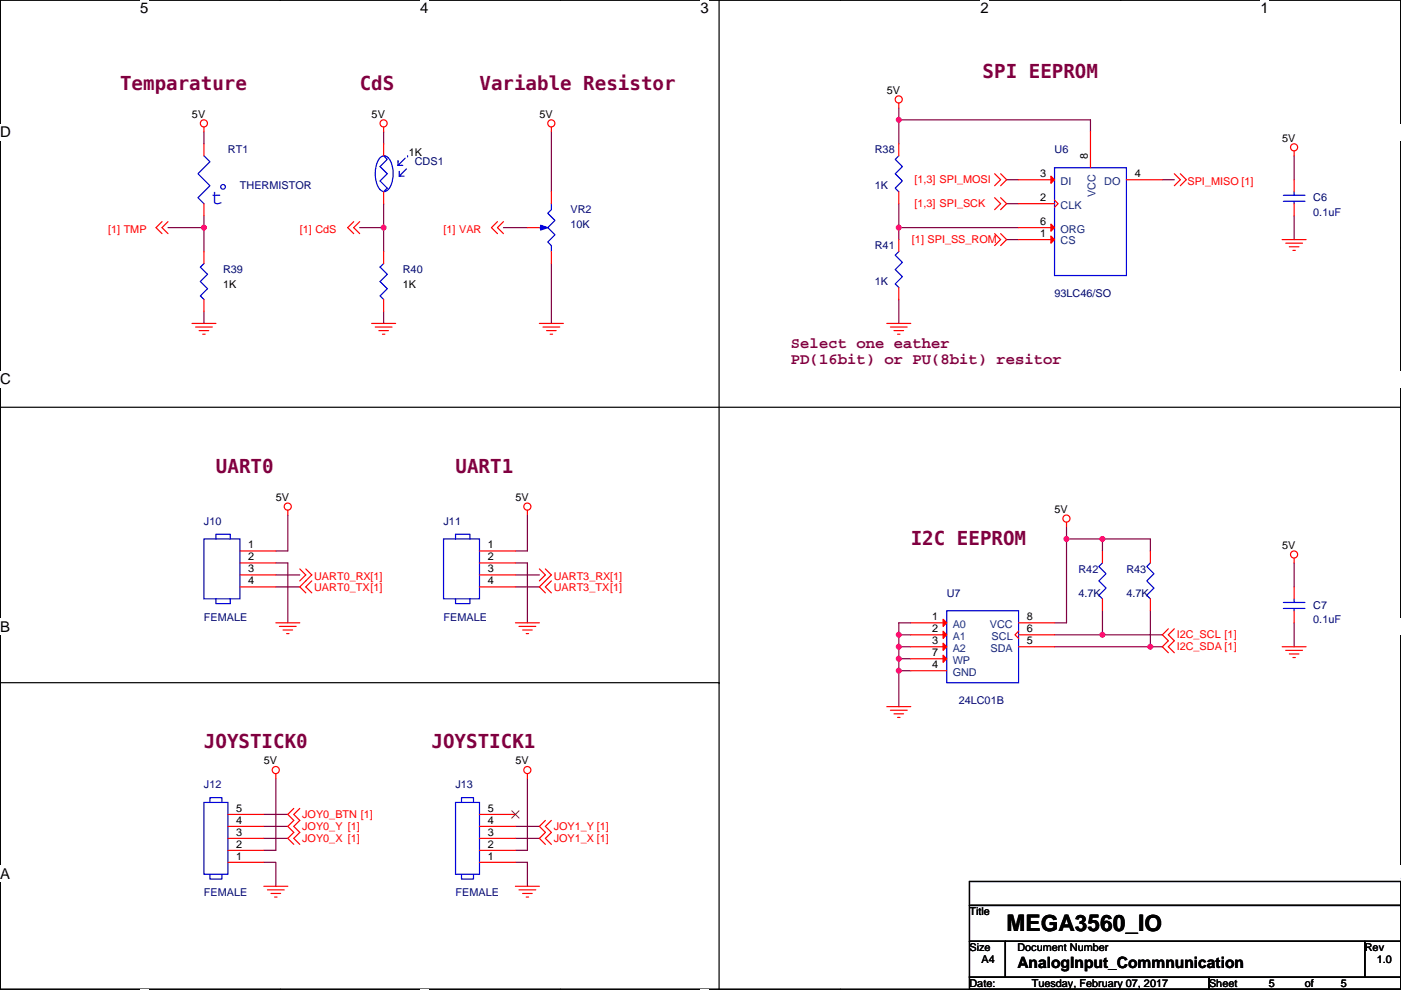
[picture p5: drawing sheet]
<svg xmlns="http://www.w3.org/2000/svg" width="297mm" height="210mm" viewBox="0 0 297 210" stroke-linecap="round" stroke-linejoin="round" font-family="sans-serif">
<path d="M.1 0h296.9v209.8h-296.9z" fill="none" stroke="#000" stroke-width=".25"/>
<g fill="#fff">
<path d="M29.7 0h1.8v3.5h-1.8z"/>
<path d="M29.7 209.8l1.8 .1z"/>
</g>
<path d="M59.4 0h.1M59.4 209.8h.1" fill="none" stroke="#000" stroke-width=".25"/>
<g fill="#fff">
<path d="M89.1 0h1.8v3.5h-1.8z"/>
<path d="M89.1 209.8l1.8 .1z"/>
</g>
<path d="M118.8 0h.1M118.8 209.8h.1" fill="none" stroke="#000" stroke-width=".25"/>
<g fill="#fff">
<path d="M148.5 0h1.8v3.5h-1.8z"/>
<path d="M148.5 209.8l1.8 .1z"/>
</g>
<path d="M178.2 0h.1M178.2 209.8h.1" fill="none" stroke="#000" stroke-width=".25"/>
<g fill="#fff">
<path d="M207.9 0h1.7v3.5h-1.7z"/>
<path d="M207.9 209.8l1.7 .1z"/>
</g>
<path d="M237.6 0h.1M237.6 209.8h.1" fill="none" stroke="#000" stroke-width=".25"/>
<g fill="#fff">
<path d="M267.3 0h1.7v3.5h-1.7z"/>
<path d="M267.3 209.8l1.7 .1z"/>
<path d="M.1 26.2h2.2v3.6h-2.2z"/>
<path d="M297 26.2v3.6z"/>
<path d="M.1 78.7h2.2v3.5h-2.2z"/>
<path d="M297 78.7v3.5z"/>
</g>
<path d="M.1 52.5h.1M297 52.5h.1" fill="none" stroke="#000" stroke-width=".25"/>
<g fill="#fff">
<path d="M.1 131.1h2.1v3.6h-2.1z"/>
<path d="M297 131.1v3.6z"/>
</g>
<path d="M.1 104.9h.1M297 104.9h.1" fill="none" stroke="#000" stroke-width=".25"/>
<g fill="#fff">
<path d="M0 183.6h2.2v3.5h-2.2z"/>
<path d="M297 183.6v3.5z"/>
</g>
<g fill="none" stroke="#000" stroke-width=".25">
<path d="M152.5 0v209.8M.1 86.4h296.9M297 86.4h.1M.1 157.4h.1M.1 144.8h152.4M152.5 144.8h.1M297 157.4h.1M205.5 199.7h7.7v7.6h-7.7zM205.5 187h91.5v5h-91.5zM205.5 192h91.5v7.7h-91.5zM213.2 199.7h76.2v7.6h-76.2zM289.4 199.7h7.6v7.6h-7.6z"/>
<path d="M152.5 209.8h.1M205.5 207.3h50.8v2.5h-50.8zM256.3 207.3h40.7v2.5h-40.7z"/>
</g>
<g fill="none" stroke="#800040" stroke-width=".25">
<path d="M43.2 28v2.5M81.3 28v2.5M116.9 28v12.7M190.6 22.9v2.5M190.6 25.4v5.1M190.6 25.4h40.6v2.6M213.4 38.1h2.6M246.4 38.1h2.6M274.4 33v5.1M35.6 48.3h7.6M43.2 45.7v2.6M43.2 48.3v5.1"/>
<path d="M76.3 48.3h5M81.3 43.2v5.1M81.3 48.3v5.1M106.7 48.3h5.1M116.9 55.9v12.7M190.6 48.3h25.4M190.6 48.3v2.5M190.6 43.2v5.1M213.4 43.2h2.6M213.4 50.8h2.6M274.4 45.7v5.1M43.2 66.1v2.5"/>
<path d="M81.3 66.1v2.5M190.6 63.5v5.1M58.5 119.4h2.5v12.7M61 109.2v7.7h-2.5M109.3 119.4h2.5v12.7M111.8 109.2v7.7h-2.5M226.1 114.3v17.8h-2.5M226.1 114.3h7.6M226.1 111.8v2.5M233.7 114.3h10.2v2.6M233.7 114.3v2.6M274.4 119.4v5.1"/>
<path d="M58.5 121.9h5.1M58.5 124.5h5.1M109.3 121.9h5.1M109.3 124.5h5.1M190.6 137.2h2.5M190.6 134.6v2.6M190.6 137.2v2.5M190.6 139.7v2.6M190.6 134.6h2.5M190.6 139.7h2.5M193.1 132.1h-2.5v2.5M223.6 137.2h20.3"/>
<path d="M223.6 134.6h10.1M233.7 129.6v5M233.7 134.6h12.7M243.9 129.6v7.6M243.9 137.2h2.5M274.4 132.1v5.1M190.6 142.3v7.6M190.6 142.3h2.5M55.9 177.8h5.1M55.9 175.3h5.1M55.9 172.7h5.1M58.5 165.1v15.3h-2.6"/>
<path d="M109.3 175.3h5.1M109.3 177.8h5.1M111.8 165.1v15.3h-2.5M55.9 182.9h2.6v5.1M109.3 182.9h2.5v5.1"/>
</g>
<g fill="#f0f" stroke="#f0f" stroke-width=".25">
<circle cx="81.3" cy="48.3" r=".5"/>
<circle cx="43.2" cy="48.3" r=".5"/>
<circle cx="190.5" cy="134.6" r=".5"/>
<circle cx="190.5" cy="137.2" r=".5"/>
<circle cx="190.5" cy="139.7" r=".5"/>
<circle cx="190.5" cy="142.2" r=".5"/>
<circle cx="233.7" cy="134.6" r=".5"/>
<circle cx="243.9" cy="137.2" r=".5"/>
<circle cx="233.7" cy="114.3" r=".5"/>
<circle cx="226.1" cy="114.3" r=".5"/>
<circle cx="190.5" cy="48.3" r=".5"/>
<circle cx="190.5" cy="25.4" r=".5"/>
</g>
<g fill="none" stroke="#f00" stroke-width=".25">
<path d="M43.2 26.9v1.1M43.2 30.5v2.5M81.3 26.9v1.1M81.3 30.5v2.5M116.9 26.9v1.1M190.6 21.9v1M190.6 30.5v2.5M210.9 36.9l1.3 1.2-1.3 1.3M212.2 36.9l1.2 1.2-1.2 1.3M216 38.1h7.6M231.2 28v7.6M238.8 38.1h7.6"/>
<path d="M249 36.9l1.3 1.2-1.3 1.3M250.3 36.9l1.2 1.2-1.2 1.3M274.4 32v1M274.4 38.1v2.6M34.4 47l-1.3 1.3 1.3 1.3M35.6 47l-1.2 1.3 1.2 1.3M43.2 43.2v2.5M43.2 53.4v2.5M75 47l-1.3 1.3 1.3 1.3M76.3 47l-1.3 1.3 1.3 1.3M81.3 53.4v2.5M81.3 40.7v2.5"/>
<path d="M105.5 47l-1.3 1.3 1.3 1.3M106.7 47l-1.2 1.3 1.2 1.3M111.8 48.3h2.6M116.9 53.4v2.5M116.9 40.7v2.5M190.6 50.8v2.6M190.6 40.7v2.5M210.9 41.9l1.3 1.3-1.3 1.3M210.9 49.6l1.3 1.2-1.3 1.3M212.2 41.9l1.2 1.3-1.2 1.3M212.2 49.6l1.2 1.2-1.2 1.3M216 48.3h7.6"/>
<path d="M216 43.2h7.6M216 50.8h7.6M223.6 42.4l.7 .8-.7 .8M271.8 50.8h5.1M272.6 51.6h3.6M273.4 52.3h2M274.1 53.1h.5M274.4 43.2v2.5M40.7 68.6h5.1M41.5 69.4h3.5M42.2 70.1h2.1M43 70.9h.5"/>
<path d="M43.2 63.5v2.6M78.8 68.6h5.1M79.6 69.4h3.5M80.3 70.1h2.1M81.1 70.9h.5M81.3 63.5v2.6M114.4 68.6h5M115.1 69.4h3.6M115.9 70.1h2M116.6 70.9h.6M188 68.6h5.1M188.8 69.4h3.5"/>
<path d="M189.5 70.1h2.1M190.3 70.9h.5M190.6 61v2.5M50.9 116.9h7.6M50.9 119.4h7.6M61 108.2v1M101.7 116.9h7.6M101.7 119.4h7.6M111.8 108.2v1M226.1 110.8v1M233.7 116.9v2.5M243.9 116.9v2.5"/>
<path d="M274.4 118.4v1M50.9 121.9h7.6M50.9 124.5h7.6M58.5 132.1h5.1M59.2 132.9h3.6M60 133.6h2M60.8 134.4h.5M63.6 120.7l1.2 1.2-1.2 1.3M64.8 120.7l1.3 1.2-2.5 2.6 1.2 1.3M66.1 123.2l-1.3 1.3 1.3 1.3M101.7 121.9h7.6M101.7 124.5h7.6"/>
<path d="M109.3 132.1h5.1M110 132.9h3.6M110.8 133.6h2M111.6 134.4h.5M114.4 120.7l1.2 1.2-1.2 1.3M115.6 120.7l1.3 1.2-2.5 2.6 1.2 1.3M116.9 123.2l-1.3 1.3 1.3 1.3M193.1 132.1h7.6M193.1 134.6h7.6M193.1 137.2h7.6M193.1 139.7h7.6M216 132.1h7.6"/>
<path d="M216 137.2h7.6M216 133.9l-.8 .7 .8 .8M216 134.6h7.6M233.7 127v2.6M243.9 127v2.6M247.7 133.4l-1.3 1.2 1.3 1.3-1.3 1.3 1.3 1.3M249 133.4l-1.3 1.2 1.3 1.3-1.3 1.3 1.3 1.3M271.8 137.2h5.1M272.6 137.9h3.6M273.4 138.7h2M274.1 139.5h.5M274.4 129.6v2.5"/>
<path d="M274.4 124.5v2.5M188 149.9h5.1M188.8 150.6h3.5M189.5 151.4h2.1M190.3 152.2h.5M193.1 142.3h7.6M48.3 177.8h7.6M48.3 175.3h7.6M48.3 172.7h7.6M58.5 164.1v1M62.3 171.5l-1.3 1.2 1.3 1.3-1.3 1.3 1.3 1.3-1.3 1.2 1.3 1.3M63.6 171.5l-1.3 1.2 1.3 1.3-1.3 1.3 1.3 1.3-1.3 1.2 1.3 1.3"/>
<path d="M101.7 177.8h7.6M101.7 175.3h7.6M101.7 172.7h7.6M111.8 164.1v1M115.6 174l-1.2 1.3 1.2 1.3-1.2 1.2 1.2 1.3M116.9 174l-1.3 1.3 1.3 1.3-1.3 1.2 1.3 1.3M48.3 182.9h7.6M48.3 180.4h7.6M55.9 188h5.1M56.7 188.7h3.6M57.5 189.5h2M58.2 190.3h.5"/>
<path d="M101.7 182.9h7.6M101.7 180.4h7.6M109.3 188h5.1M110 188.7h3.6M110.8 189.5h2M111.6 190.3h.5"/>
<circle cx="43.2" cy="26.2" r=".76"/>
<circle cx="81.3" cy="26.2" r=".76"/>
<circle cx="116.9" cy="26.2" r=".76"/>
<circle cx="190.5" cy="21.1" r=".76"/>
<circle cx="274.4" cy="31.2" r=".76"/>
<circle cx="61" cy="107.4" r=".76"/>
<circle cx="111.8" cy="107.4" r=".76"/>
<circle cx="226.1" cy="110" r=".76"/>
<circle cx="274.4" cy="117.6" r=".76"/>
<circle cx="58.5" cy="163.3" r=".76"/>
<circle cx="111.8" cy="163.3" r=".76"/>
</g>
<g fill="none" stroke="#00f" stroke-width=".25">
<path d="M43.2 33l1.3 1.3-2.5 2.6 2.5 2.5-2.5 2.5 1.2 1.3M80.6 33.4a1.19 1.19 0 0 1 2 .5 6.2 6.2 0 0 1-.3 6.4 1.18 1.18 0 0 1-2-.5 6.3 6.3 0 0 1 .3-6.4zM81.3 33l.8 .8-1.5 1.5 1.5 1.6-1.5 1.5 1.5 1.5-.8 .8M84.4 35.1h1M84.4 34.1v1M84.6 36.3v1.1M85.9 33.5l-1.5 1.6M86.2 35.8l-1.6 1.6h1.1M86.4 33v.3M190.6 33l-.8 .8 1.5 1.5-1.5 1.6 1.5 1.5-1.5 1.5 .8 .8M223.6 35.6h15.2v22.8h-15.2zM43.2 55.9l-.7 .8 1.5 1.5-1.5 1.5 1.5 1.5-1.5 1.6 .7 .7"/>
<path d="M81.3 55.9l-.7 .8 1.5 1.5-1.5 1.5 1.5 1.5-1.5 1.6 .7 .7M114.4 48.3h.5M116.9 43.2v1.3l-.8 .7 1.6 1.6-1.6 1.5 1.6 1.5-1.6 1.5 .8 .8v1.3M190.6 53.4l-.8 .7 1.5 1.5-1.5 1.6 1.5 1.5-1.5 1.5 .8 .8M272.1 41.4h4.6M272.1 42.7h4.6M274.4 42.7v.5M274.4 40.7v.7M43.2 114.3h7.7v12.7h-7.7zM45.8 114.3v-1h3v1M94 114.3h7.7v12.7h-7.7zM96.6 114.3v-1h3v1"/>
<path d="M233.7 119.4l-.7 .8 1.5 1.5-1.5 1.5 1.5 1.5-1.5 1.6 .7 .7M243.9 119.4l-.8 .8 1.6 1.5-1.6 1.5 1.6 1.5-1.6 1.6 .8 .7M45.8 127v1h3v-1M96.6 127v1h3v-1M200.7 129.6h15.3v15.2h-15.3zM272.1 127.8h4.6M272.1 129.1h4.6M274.4 129.1v.5M274.4 127v.8M43.2 170.2h5.1v15.2h-5.1zM44.5 170.2v-1h2.6v1M96.6 170.2h5.1v15.2h-5.1z"/>
<path d="M97.9 170.2v-1h2.5v1M44.5 185.4v1.1h2.6v-1.1M97.9 185.4v1.1h2.5v-1.1"/>
<circle cx="47.3" cy="39.6" r=".5"/>
</g>
<g fill="#f00" stroke="#f00" stroke-width=".25">
<path d="M200 131.3l.7 .8-.7 .8z"/>
<path d="M200 133.9l.7 .7-.7 .8z"/>
<path d="M200 136.4l.7 .8-.7 .7z"/>
<path d="M200 139l.7 .7-.7 .8z"/>
<path d="M222.8 37.4l.8 .7-.8 .8z"/>
<path d="M222.8 47.5l.8 .8-.8 .7z"/>
<path d="M222.8 50.1l.8 .7-.8 .8z"/>
</g>
<path d="M108.5 172l1.6 1.5M110 172l-1.5 1.5" fill="none" stroke="#804000" stroke-width=".21"/>
<path d="M114.6 47.8l1.5 .5-1.5 .5z" fill-rule="evenodd" fill="#00f" stroke="#00f" stroke-width=".25"/>
<text font-size="4.8" x="213.4" y="197.5">MEGA3560_IO</text>
<text font-size="4.6" fill="#00f" x="44.8" y="43.3">t</text>
<g font-size="4.1" fill="#800040">
<text x="208.3" y="16.5">SPI EEPROM</text>
<text x="25.5" y="19">Temparature</text>
<text x="76.3" y="19">CdS</text>
<text x="101.7" y="19">Variable Resistor</text>
<text x="45.8" y="100.3">UART0</text>
<text x="96.6" y="100.3">UART1</text>
<text x="193.1" y="115.5">I2C EEPROM</text>
<text x="43.2" y="158.7">JOYSTICK0</text>
<text x="91.5" y="158.7">JOYSTICK1</text>
</g>
<g font-size="3.3" fill="#800040">
<text x="167.7" y="73.9">Select one eather</text>
<text x="167.7" y="77.2">PD(16bit) or PU(8bit) resitor</text>
</g>
<text font-size="3.3" x="215.7" y="205.3">AnalogInput_Commnunication</text>
<g font-size="3.2">
<text x="29.7" y="2.8">5</text>
<text x="89.1" y="2.8">4</text>
<text x="148.5" y="2.8">3</text>
<text x="207.9" y="2.8">2</text>
<text x="267.3" y="2.8">1</text>
<text x=".1" y="29.1">D</text>
<text x=".1" y="81.5">C</text>
<text x=".1" y="134">B</text>
<text x=".1" y="186.4">A</text>
<text x="297" y="186.4">A</text>
</g>
<g font-size="2.3">
<text x="188" y="19.9">5V</text>
<text x="40.7" y="24.9">5V</text>
<text x="78.8" y="24.9">5V</text>
<text x="114.4" y="24.9">5V</text>
<text x="86.7" y="33.1">1K</text>
<text x="230.7" y="33.8" transform="rotate(-90 230.7 33.8)">8</text>
<text x="271.8" y="30">5V</text>
<text x="220.5" y="37.6">3</text>
<text x="240.6" y="37.6">4</text>
<text x="220.5" y="47.8">6</text>
<text x="220.5" y="42.7">2</text>
<text x="220.5" y="50.3">1</text>
<text x="47.3" y="61">1K</text>
<text x="85.4" y="61">1K</text>
<text x="58.5" y="106.2">5V</text>
<text x="109.3" y="106.2">5V</text>
<text x="223.6" y="108.8">5V</text>
<text x="52.6" y="116.3">1</text>
<text x="52.6" y="118.9">2</text>
<text x="103.4" y="116.3">1</text>
<text x="103.4" y="118.9">2</text>
<text x="271.8" y="116.4">5V</text>
<text x="52.6" y="121.4">3</text>
<text x="52.6" y="124">4</text>
<text x="103.4" y="121.4">3</text>
<text x="103.4" y="124">4</text>
<text x="197.7" y="131.6">1</text>
<text x="217.7" y="131.6">8</text>
<text x="197.7" y="134.1">2</text>
<text x="197.7" y="136.7">3</text>
<text x="217.7" y="134.1">6</text>
<text x="217.7" y="136.7">5</text>
<text x="197.7" y="141.7">4</text>
<text x="197.7" y="139.2">7</text>
<text x="55.9" y="162.1">5V</text>
<text x="109.3" y="162.1">5V</text>
<text x="50.1" y="172.2">5</text>
<text x="103.4" y="172.2">5</text>
<text x="50.1" y="179.8">2</text>
<text x="50.1" y="177.3">3</text>
<text x="50.1" y="174.8">4</text>
<text x="103.4" y="179.8">2</text>
<text x="103.4" y="177.3">3</text>
<text x="103.4" y="174.8">4</text>
<text x="50.1" y="182.4">1</text>
<text x="103.4" y="182.4">1</text>
<text x="205.5" y="194.1">Title</text>
<text x="205.5" y="201.7">Size</text>
<text x="215.7" y="201.7">Document Number</text>
<text x="289.4" y="201.7">Rev</text>
<text x="205.5" y="209.3">Date:</text>
<text x="208.1" y="204.3">A4</text>
<text x="218.8" y="209.3">Tuesday, February 07, 2017</text>
<text x="256.3" y="209.3">Sheet</text>
<text x="269" y="209.3">5</text>
<text x="276.7" y="209.3">of</text>
<text x="284.3" y="209.3">5</text>
<text x="291.9" y="204.3">1.0</text>
</g>
<g font-size="2.3" fill="#000080">
<text x="48.3" y="32.6">RT1</text>
<text x="87.9" y="35.1">CDS1</text>
<text x="185.5" y="32.6">R38</text>
<text x="223.6" y="32.6">U6</text>
<text x="50.9" y="40.2">THERMISTOR</text>
<text x="185.5" y="40.2">1K</text>
<text x="121" y="45.3">VR2</text>
<text x="278.4" y="42.7">C6</text>
<text x="278.4" y="45.8">0.1uF</text>
<text x="121" y="48.3">10K</text>
<text x="185.5" y="52.9">R41</text>
<text x="47.3" y="58">R39</text>
<text x="85.4" y="58">R40</text>
<text x="185.5" y="60.5">1K</text>
<text x="223.6" y="63">93LC46/SO</text>
<text x="43.2" y="111.3">J10</text>
<text x="94" y="111.3">J11</text>
<text x="228.7" y="121.5">R42</text>
<text x="238.8" y="121.5">R43</text>
<text x="43.2" y="131.6">FEMALE</text>
<text x="94" y="131.6">FEMALE</text>
<text x="200.7" y="126.5">U7</text>
<text x="228.7" y="126.5">4.7K</text>
<text x="238.8" y="126.5">4.7K</text>
<text x="278.4" y="129.1">C7</text>
<text x="278.4" y="132.1">0.1uF</text>
<text x="203.3" y="149.4">24LC01B</text>
<text x="43.2" y="167.2">J12</text>
<text x="96.6" y="167.2">J13</text>
<text x="43.2" y="190">FEMALE</text>
<text x="96.6" y="190">FEMALE</text>
</g>
<g font-size="2.3" fill="#f00">
<text x="193.9" y="38.9">[1,3] SPI_MOSI</text>
<text x="251.8" y="39.2">SPI_MISO [1]</text>
<text x="193.9" y="44">[1,3] SPI_SCK</text>
<text x="22.9" y="49.3">[1] TMP</text>
<text x="63.6" y="49.3">[1] CdS</text>
<text x="94" y="49.3">[1] VAR</text>
<text x="193.4" y="51.6">[1] SPI_SS_ROM</text>
<text x="66.6" y="125.3">UART0_TX[1]</text>
<text x="66.6" y="123">UART0_RX[1]</text>
<text x="117.4" y="125.3">UART3_TX[1]</text>
<text x="117.4" y="123">UART3_RX[1]</text>
<text x="249.5" y="135.4">I2C_SCL [1]</text>
<text x="249.5" y="138">I2C_SDA [1]</text>
<text x="64.1" y="173.5">JOY0_BTN [1]</text>
<text x="64.1" y="178.6">JOY0_X [1]</text>
<text x="64.1" y="176.1">JOY0_Y [1]</text>
<text x="117.4" y="176.1">JOY1_Y [1]</text>
<text x="117.4" y="178.6">JOY1_X [1]</text>
</g>
<g font-size="2.3" fill="#004080">
<text x="224.9" y="39.2">DI</text>
<text x="232.3" y="41.7" transform="rotate(-90 232.3 41.7)">VCC</text>
<text x="234.1" y="39.2">DO</text>
<text x="224.9" y="44.2">CLK</text>
<text x="224.9" y="49.3">ORG</text>
<text x="224.9" y="51.9">CS</text>
<text x="202" y="133.1">A0</text>
<text x="202" y="135.7">A1</text>
<text x="209.9" y="133.1">VCC</text>
<text x="210.2" y="135.7">SCL</text>
<text x="202" y="143.3">GND</text>
<text x="202" y="138.2">A2</text>
<text x="202" y="140.8">WP</text>
<text x="210" y="138.2">SDA</text>
</g>
</svg>
